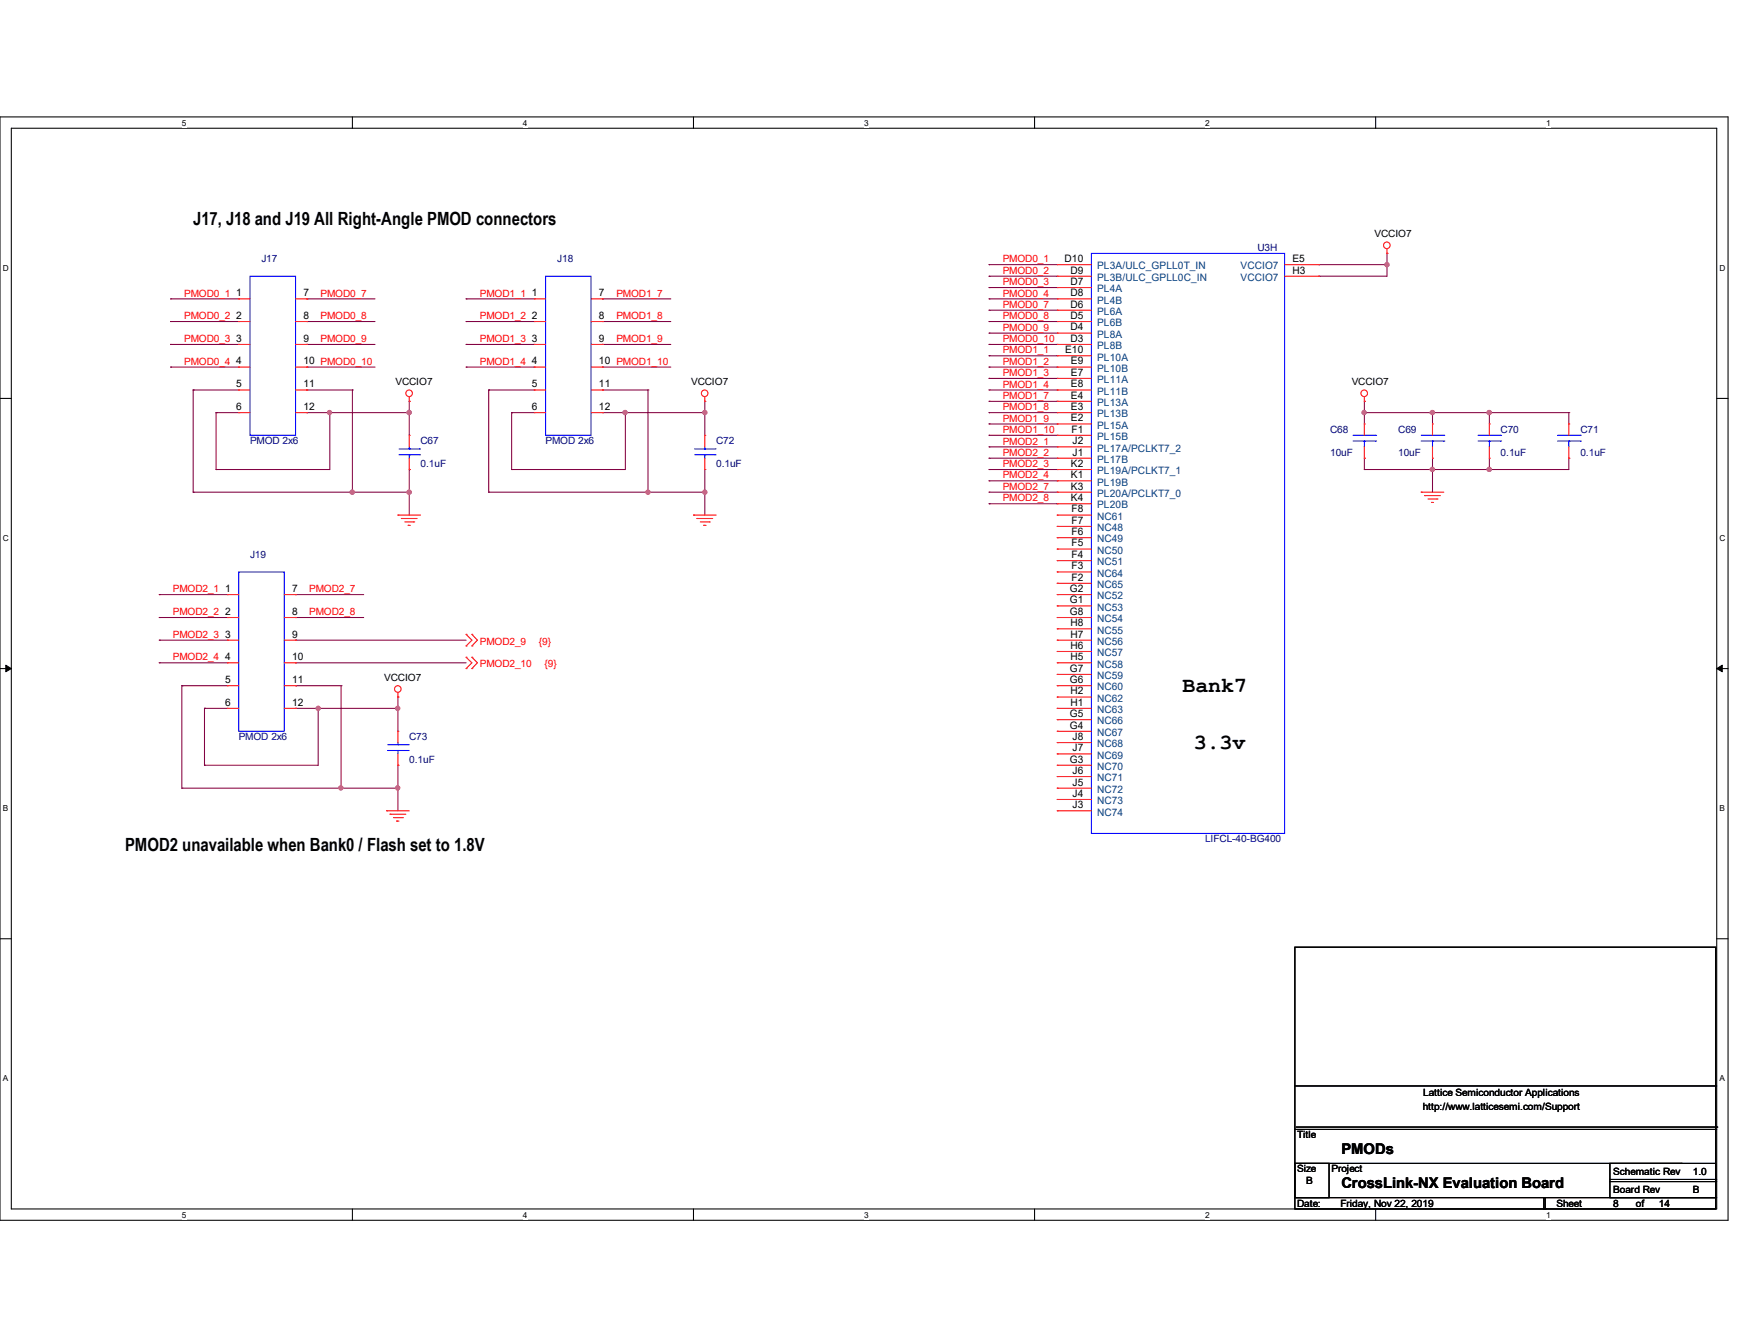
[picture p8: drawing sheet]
<svg xmlns="http://www.w3.org/2000/svg" width="279mm" height="216mm" viewBox="0 0 279 216" stroke-linecap="round" stroke-linejoin="round" font-family="sans-serif">
<path d="M0 18.8h278v177.4h-278zM1.8 20.6h274.3v173.8h-274.3z" fill="none" stroke="#000" stroke-width=".17"/>
<g fill="#fff">
<path d="M29.3 19h.7v1.5h-.7z"/>
<path d="M29.3 194.6h.7v1.4h-.7z"/>
</g>
<path d="M56.7 18.8v1.8M56.7 194.4v1.8" fill="none" stroke="#000" stroke-width=".17"/>
<g fill="#fff">
<path d="M84.1 19h.7v1.5h-.7z"/>
<path d="M84.1 194.6h.7v1.4h-.7z"/>
</g>
<path d="M111.5 18.8v1.8M111.5 194.4v1.8" fill="none" stroke="#000" stroke-width=".17"/>
<g fill="#fff">
<path d="M139 19h.7v1.5h-.7z"/>
<path d="M139 194.6h.7v1.4h-.7z"/>
</g>
<path d="M166.4 18.8v1.8M166.4 194.4v1.8" fill="none" stroke="#000" stroke-width=".17"/>
<g fill="#fff">
<path d="M193.8 19h.8v1.5h-.8z"/>
<path d="M193.8 194.6h.8v1.4h-.8z"/>
</g>
<path d="M221.3 18.8v1.8M221.3 194.4v1.8" fill="none" stroke="#000" stroke-width=".17"/>
<g fill="#fff">
<path d="M248.7 19h.7v1.5h-.7z"/>
<path d="M248.7 194.6h.7v1.4h-.7z"/>
<path d="M.5 42.3h.9v1.5h-.9z"/>
<path d="M276.6 42.3h.9v1.5h-.9z"/>
<path d="M.5 85.8h.9v1.4h-.9z"/>
<path d="M276.6 85.8h.9v1.4h-.9z"/>
</g>
<path d="M0 64.1h1.8M276.1 64.1h1.9" fill="none" stroke="#000" stroke-width=".17"/>
<g fill="#fff">
<path d="M.5 129.2h.8v1.5h-.8z"/>
<path d="M276.6 129.2h.9v1.5h-.9z"/>
</g>
<path d="M0 107.5h1.8M276.1 107.5h1.9" fill="none" stroke="#000" stroke-width=".17"/>
<path d="M.9 106.9l.9 .6-.9 .5zM276.1 107.5l.9-.6v1.1z" fill="#000" stroke="#000" stroke-width=".16"/>
<g fill="#fff">
<path d="M.5 172.6h.8v1.5h-.8z"/>
<path d="M276.6 172.6h.9v1.5h-.9z"/>
</g>
<g fill="none" stroke="#000" stroke-width=".17">
<path d="M0 150.9h1.8M208.3 152.3h67.7v42.1h-67.7zM276.1 150.9h1.9M208.3 174.6h67.7M276 174.6h.1M208.3 187h5.5v5.5h-5.5zM208.3 192.5h67.7M208.3 181.6h67.7M208.3 187h62.2M208.5 181.2h67.6M248.3 194.4h.1M248.3 192.5v1.9"/>
<path d="M248.5 194.4h.1M248.5 192.5v1.9M259 187h17v5.5h-17zM259 189.9h17M259 189.6h17M270.5 187h.1M276 192.5h.1M276 181.6h.1M276 189.9h.1M276 189.6h.1M276.1 181.2h.1"/>
</g>
<g fill="none" stroke="#800040" stroke-width=".17">
<path d="M27.4 48h.1M27.4 51.7h.1M27.4 55.4h.1M27.4 59h.1M27.4 48h11M27.4 51.7h11M27.4 55.4h11M27.4 59h11M49.4 48h.1M49.4 51.7h.1M49.4 55.4h.1M49.4 59h.1"/>
<path d="M49.4 48h10.9M49.4 51.7h10.9M49.4 55.4h10.9M49.4 59h10.9M75 48h.1M75 51.7h.1M75 55.4h.1M75 59h.1M75 48h10.9M75 51.7h10.9M75 55.4h10.9M75 59h10.9"/>
<path d="M96.9 48h.1M96.9 51.7h.1M96.9 55.4h.1M96.9 59h.1M96.9 48h11M96.9 51.7h11M96.9 55.4h11M96.9 59h11M159.1 42.5h.1M159.1 44.4h.1M159.1 46.2h.1M159.1 48h.1"/>
<path d="M159.1 49.9h.1M159.1 51.7h.1M159.1 53.6h.1M159.1 55.4h.1M159.1 57.2h.1M159.1 59h.1M159.1 44.4h11M159.1 42.5h11M159.1 48h11M159.1 51.7h11M159.1 55.4h11M159.1 59h11"/>
<path d="M159.1 46.2h11M159.1 49.9h11M159.1 53.6h11M159.1 57.2h11M212.1 44.4h.1M212.1 42.5h.1M212.1 42.5h11M223.1 42.5h.1M223.1 40.7h.1M223.1 40.7v3.7h-11M31.1 62.7h.1M31.1 79.1h.1"/>
<path d="M31.1 62.7h7.3M31.1 79.1h34.7M31.1 62.7v16.4M34.8 66.3h.1M34.8 75.5h.1M34.8 66.3h3.6M34.8 66.3v9.2M49.4 62.7h.1M49.4 66.3h.1M49.4 66.3h16.4M49.4 62.7h7.3M53 66.3h.1"/>
<path d="M53 66.3v9.2h-18.2M56.7 79.1h.1M56.7 62.7h.1M56.7 62.7v16.4M65.8 64.5h.1M65.8 66.3h.1M65.8 75.5h.1M65.8 79.1h.1M65.8 64.5v5.5M65.8 75.5v7.3M78.6 62.7h.1M78.6 79.1h.1"/>
<path d="M78.6 62.7h7.3M78.6 62.7v16.4M78.6 79.1h34.8M82.3 66.3h.1M82.3 75.5h.1M82.3 66.3h3.6M82.3 66.3v9.2M96.9 62.7h.1M96.9 66.3h.1M96.9 66.3h16.5M96.9 62.7h7.3M100.6 66.3h.1"/>
<path d="M100.6 66.3v9.2h-18.3M104.2 79.1h.1M104.2 62.7h.1M104.2 62.7v16.4M113.4 64.5h.1M113.4 66.3h.1M113.4 75.5h.1M113.4 79.1h.1M113.4 64.5v5.5M113.4 75.5v7.3M159.1 60.8h.1M159.1 62.7h.1"/>
<path d="M159.1 64.5h.1M159.1 66.3h.1M159.1 68.2h.1M159.1 70h.1M159.1 71.8h.1M159.1 73.7h.1M159.1 75.5h.1M159.1 77.3h.1M159.1 79.1h.1M159.1 75.5h11M159.1 66.3h11M159.1 62.7h11"/>
<path d="M159.1 79.1h11M159.1 60.8h11M159.1 64.5h11M159.1 68.2h11M159.1 70h11M159.1 71.8h11M159.1 73.7h11M159.1 77.3h11M219.5 75.5h.1M219.5 66.3h.1M219.5 73.7h.1M219.5 64.5h.1"/>
<path d="M219.5 64.5v3.7M219.5 73.7v1.8M219.5 66.3h32.8M230.4 75.5h.1M230.4 66.3h.1M230.4 66.3v1.9M230.4 73.7v5.4M239.6 75.5h.1M239.6 66.3h.1M239.6 66.3v1.9M239.6 73.7v1.8M252.3 73.7h.1"/>
<path d="M252.3 66.3h.1M252.3 73.7v1.8h-32.8M252.3 66.3v1.9M25.6 95.6h.1M25.6 99.3h.1M25.6 95.6h11M25.6 99.3h11M47.5 95.6h.1M47.5 99.3h.1M47.5 95.6h11M47.5 99.3h11M159.1 81h.1"/>
<path d="M159.1 81h11M25.6 102.9h.1M25.6 106.6h.1M25.6 102.9h11M25.6 106.6h11M29.3 110.2h.1M29.3 110.2h7.3M29.3 110.2v16.5M32.9 113.9h.1M32.9 113.9h3.7M32.9 113.9v9.1M47.5 110.2h.1"/>
<path d="M47.5 113.9h.1M47.5 102.9h.1M47.5 106.6h.1M47.5 113.9h16.5M47.5 110.2h7.4M47.5 102.9h27.5M47.5 106.6h27.5M51.2 113.9h.1M51.2 113.9v9.1h-18.3M54.9 110.2h.1M54.9 110.2v16.5M64 112.1h.1"/>
<path d="M64 113.9h.1M64 112.1v5.5M29.3 126.7h.1M29.3 126.7h34.7M32.9 123h.1M54.9 126.7h.1M64 123h.1M64 126.7h.1M64 123v7.3"/>
</g>
<g fill="#f0f" stroke="#f0f" stroke-width=".17">
<circle cx="230.4" cy="75.5" r=".35"/>
<circle cx="223.1" cy="42.5" r=".34"/>
<circle cx="219.4" cy="66.3" r=".34"/>
<circle cx="239.6" cy="75.5" r=".35"/>
<circle cx="239.6" cy="66.3" r=".35"/>
<circle cx="100.5" cy="66.3" r=".34"/>
<circle cx="113.4" cy="66.3" r=".34"/>
<circle cx="113.4" cy="79.1" r=".34"/>
<circle cx="104.2" cy="79.1" r=".34"/>
<circle cx="65.8" cy="66.3" r=".35"/>
<circle cx="65.8" cy="79.1" r=".35"/>
<circle cx="56.7" cy="79.1" r=".35"/>
<circle cx="53" cy="66.3" r=".34"/>
<circle cx="64" cy="113.9" r=".34"/>
<circle cx="51.2" cy="113.9" r=".34"/>
<circle cx="64" cy="126.7" r=".34"/>
<circle cx="54.8" cy="126.7" r=".34"/>
<circle cx="230.4" cy="66.3" r=".35"/>
</g>
<g fill="none" stroke="#f00" stroke-width=".17">
<path d="M38.4 51.7h.1M38.4 59h.1M38.4 55.4h.1M38.4 48h.1M38.4 51.7h1.8M38.4 59h1.8M38.4 48h1.8M38.4 55.4h1.8M47.5 51.7h1.9M47.5 59h1.9M47.5 48h1.9M47.5 55.4h1.9"/>
<path d="M49.4 51.7h.1M49.4 48h.1M49.4 59h.1M49.4 55.4h.1M85.9 51.7h.1M85.9 59h.1M85.9 55.4h.1M85.9 48h.1M85.9 51.7h1.9M85.9 59h1.9M85.9 48h1.9M85.9 55.4h1.9"/>
<path d="M95.1 51.7h1.8M95.1 59h1.8M95.1 48h1.8M95.1 55.4h1.8M96.9 51.7h.1M96.9 48h.1M96.9 59h.1M96.9 55.4h.1M170.1 42.5h.1M170.1 44.4h.1M170.1 46.2h.1M170.1 48h.1"/>
<path d="M170.1 49.9h.1M170.1 51.7h.1M170.1 53.6h.1M170.1 55.4h.1M170.1 57.2h.1M170.1 59h.1M170.1 51.7h5.5M170.1 59h5.5M170.1 48h5.5M170.1 55.4h5.5M170.1 42.5h5.5M170.1 44.4h5.5"/>
<path d="M170.1 46.2h5.5M170.1 49.9h5.5M170.1 53.6h5.5M170.1 57.2h5.5M206.6 42.5h5.5M206.6 44.4h5.5M212.1 42.5h.1M212.1 44.4h.1M223.1 40.7h.1M223.1 40v.7M38.4 66.3h.1M38.4 62.7h.1"/>
<path d="M38.4 66.3h1.8M38.4 62.7h1.8M47.5 66.3h1.9M47.5 62.7h1.9M49.4 66.3h.1M49.4 62.7h.1M65.8 64.5h.1M65.8 70h.1M65.8 75.5h.1M65.8 63.8v.7M65.8 70v1.8M65.8 73.7v1.8"/>
<path d="M85.9 66.3h.1M85.9 62.7h.1M85.9 66.3h1.9M85.9 62.7h1.9M95.1 66.3h1.8M95.1 62.7h1.8M96.9 66.3h.1M96.9 62.7h.1M113.4 64.5h.1M113.4 70h.1M113.4 75.5h.1M113.4 63.8v.7"/>
<path d="M113.4 70v1.8M113.4 73.7v1.8M170.1 60.8h.1M170.1 62.7h.1M170.1 64.5h.1M170.1 66.3h.1M170.1 68.2h.1M170.1 70h.1M170.1 71.8h.1M170.1 73.7h.1M170.1 75.5h.1M170.1 77.3h.1"/>
<path d="M170.1 79.1h.1M170.1 79.1h5.5M170.1 66.3h5.5M170.1 62.7h5.5M170.1 60.8h5.5M170.1 64.5h5.5M170.1 68.2h5.5M170.1 70h5.5M170.1 71.8h5.5M170.1 73.7h5.5M170.1 75.5h5.5M170.1 77.3h5.5"/>
<path d="M219.5 64.5h.1M219.5 68.2h.1M219.5 73.7h.1M219.5 63.8v.7M219.5 68.2v1.8M219.5 71.8v1.9M228.6 79.1h.1M228.6 79.1h3.6M229.2 79.7h.1M229.2 79.7h2.5M230.4 68.2h.1M230.4 73.7h.1"/>
<path d="M230.4 68.2v1.8M230.4 71.8v1.9M239.6 68.2h.1M239.6 73.7h.1M239.6 68.2v1.8M239.6 71.8v1.9M252.3 68.2h.1M252.3 73.7h.1M252.3 68.2v1.8M252.3 71.8v1.9M36.6 99.3h.1M36.6 95.6h.1"/>
<path d="M36.6 99.3h1.8M36.6 95.6h1.8M45.7 99.3h1.8M45.7 95.6h1.8M47.5 99.3h.1M47.5 95.6h.1M64 82.8h.1M64 82.8h3.6M64.6 83.4h.1M64.6 83.4h2.5M65.1 83.9h1.4M65.7 84.5h.1"/>
<path d="M65.7 84.5h.3M66.5 83.9h.1M111.5 82.8h.1M111.5 82.8h3.7M112.1 83.4h.1M112.1 83.4h2.5M112.6 83.9h1.5M113.2 84.5h.1M113.2 84.5h.4M114.1 83.9h.1M170.1 81h.1M170.1 84.6h.1"/>
<path d="M170.1 86.4h.1M170.1 88.3h.1M170.1 90.1h.1M170.1 95.6h.1M170.1 97.4h.1M170.1 99.3h.1M170.1 82.8h.1M170.1 91.9h.1M170.1 93.8h.1M170.1 82.8h5.5M170.1 99.3h5.5M170.1 95.6h5.5"/>
<path d="M170.1 81h5.5M170.1 84.6h5.5M170.1 86.4h5.5M170.1 88.3h5.5M170.1 90.1h5.5M170.1 97.4h5.5M170.1 91.9h5.5M170.1 93.8h5.5M229.7 80.2h1.4M230.3 80.8h.1M230.3 80.8h.3M231.1 80.2h.1"/>
<path d="M36.6 106.6h.1M36.6 113.9h.1M36.6 110.2h.1M36.6 102.9h.1M36.6 106.6h1.8M36.6 113.9h1.8M36.6 110.2h1.8M36.6 102.9h1.8M45.7 106.6h1.8M45.7 113.9h1.8M45.7 110.2h1.8M45.7 102.9h1.8"/>
<path d="M47.5 106.6h.1M47.5 102.9h.1M47.5 113.9h.1M47.5 110.2h.1M64 112.1h.1M64 117.6h.1M64 111.3v.8M64 117.6v1.8M75 102h.1M75 103.8h.1M75 105.7h.1M75 107.5h.1"/>
<path d="M75 102l.9 .9-.9 .9M75 105.7l.9 .9-.9 .9M75.9 102h.1M75.9 103.8h.1M75.9 105.7h.1M75.9 107.5h.1M75.9 102l.9 .9-.9 .9M75.9 105.7l.9 .9-.9 .9M170.1 101.1h.1M170.1 102.9h.1M170.1 104.7h.1M170.1 106.6h.1"/>
<path d="M170.1 108.4h.1M170.1 110.2h.1M170.1 112.1h.1M170.1 113.9h.1M170.1 115.7h.1M170.1 117.6h.1M170.1 119.4h.1M170.1 106.6h5.5M170.1 113.9h5.5M170.1 110.2h5.5M170.1 102.9h5.5M170.1 101.1h5.5"/>
<path d="M170.1 104.7h5.5M170.1 108.4h5.5M170.1 112.1h5.5M170.1 115.7h5.5M170.1 117.6h5.5M170.1 119.4h5.5M62.2 130.3h.1M62.2 130.3h3.6M62.7 130.9h.1M62.7 130.9h2.6M63.3 131.4h1.4M63.8 132h.1"/>
<path d="M63.8 132h.4M64 123h.1M64 121.2v1.8M64.7 131.4h.1M170.1 121.2h.1M170.1 123h.1M170.1 124.8h.1M170.1 126.7h.1M170.1 128.5h.1M170.1 130.3h.1M170.1 130.3h5.5M170.1 121.2h5.5"/>
<path d="M170.1 123h5.5M170.1 124.8h5.5M170.1 126.7h5.5M170.1 128.5h5.5"/>
<circle cx="223.1" cy="39.4" r=".53"/>
<circle cx="65.8" cy="63.2" r=".53"/>
<circle cx="113.3" cy="63.2" r=".53"/>
<circle cx="219.4" cy="63.2" r=".53"/>
<circle cx="64" cy="110.8" r=".53"/>
</g>
<g fill="none" stroke="#00f" stroke-width=".17">
<path d="M40.2 44.4h7.3v25.6h-7.3zM87.8 44.4h7.3v25.6h-7.3zM175.6 40.7h31v93.3h-31zM64.2 73.1h3.3M64.2 72.2h3.3M65.8 72.2h.1M65.8 73.1h.1M65.8 71.8v.4M65.8 73.1v.6M67.5 73.1h.1M67.5 72.2h.1M111.7 73.1h3.3"/>
<path d="M111.7 72.2h3.3M113.4 72.2h.1M113.4 73.1h.1M113.4 71.8v.4M113.4 73.1v.6M115 73.1h.1M115 72.2h.1M217.6 70h3.7M217.6 70.9h3.7M219.5 70.9h.1M219.5 70.9v.9M221.3 70h.1"/>
<path d="M221.3 70.9h.1M228.6 70h3.6M228.6 70.9h3.6M230.4 70.9h.1M230.4 70.9v.9M232.2 70h.1M232.2 70.9h.1M237.7 70h3.7M237.7 70.9h3.7M239.6 70.9h.1M239.6 70.9v.9M241.4 70h.1"/>
<path d="M241.4 70.9h.1M250.5 70h3.7M250.5 70.9h3.7M252.3 70.9h.1M252.3 70.9v.9M254.2 70h.1M254.2 70.9h.1M38.4 91.9h7.3v25.7h-7.3zM62.4 119.7h3.3M64 119.7h.1M64 119.4v.3M65.7 119.7h.1"/>
<path d="M62.4 120.6h3.3M64 120.6h.1M64 120.6v.6M65.7 120.6h.1"/>
</g>
<g font-size="3.5">
<text x="190.2" y="111.3">Bank7</text>
<text x="192" y="120.4">3.3v</text>
</g>
<g font-size="2.9">
<text x="31.1" y="36.2">J17, J18 and J19 All Right-Angle PMOD connectors</text>
<text x="20.1" y="136.7">PMOD2 unavailable when Bank0 / Flash set to 1.8V</text>
</g>
<g font-size="2.4">
<text x="215.8" y="185.6">PMODs</text>
<text x="215.8" y="191.1">CrossLink-NX Evaluation Board</text>
</g>
<g font-size="1.7">
<text x="38" y="47.6">1</text>
<text x="48.8" y="47.6">7</text>
<text x="85.6" y="47.6">1</text>
<text x="96.3" y="47.6">7</text>
<text x="171.2" y="42.1">D10</text>
<text x="172.2" y="44">D9</text>
<text x="172.2" y="45.8">D7</text>
<text x="172.2" y="47.6">D8</text>
<text x="207.9" y="42.1">E5</text>
<text x="207.9" y="44">H3</text>
<text x="38" y="51.3">2</text>
<text x="48.8" y="51.3">8</text>
<text x="85.6" y="51.3">2</text>
<text x="96.3" y="51.3">8</text>
<text x="172.2" y="49.4">D6</text>
<text x="172.2" y="51.3">D5</text>
<text x="172.2" y="53.1">D4</text>
<text x="38" y="58.6">4</text>
<text x="38" y="54.9">3</text>
<text x="48.8" y="58.6">10 PMOD0_10</text>
<text x="48.8" y="54.9">9</text>
<text x="85.6" y="58.6">4</text>
<text x="85.6" y="54.9">3</text>
<text x="96.3" y="58.6">10 PMOD1_10</text>
<text x="96.3" y="54.9">9</text>
<text x="171.3" y="56.8">E10</text>
<text x="172.2" y="54.9">D3</text>
<text x="172.3" y="58.6">E9</text>
<text x="38" y="65.9">6</text>
<text x="38" y="62.3">5</text>
<text x="48.8" y="65.9">12</text>
<text x="48.8" y="62.3">11</text>
<text x="85.6" y="65.9">6</text>
<text x="85.6" y="62.3">5</text>
<text x="96.3" y="65.9">12</text>
<text x="96.3" y="62.3">11</text>
<text x="172.3" y="60.4">E7</text>
<text x="172.3" y="62.3">E8</text>
<text x="172.3" y="64.1">E4</text>
<text x="172.3" y="65.9">E3</text>
<text x="172.3" y="67.7">E2</text>
<text x="172.3" y="69.6">F1</text>
<text x="172.5" y="71.4">J2</text>
<text x="172.3" y="75.1">K2</text>
<text x="172.3" y="76.9">K1</text>
<text x="172.5" y="73.2">J1</text>
<text x="172.3" y="78.7">K3</text>
<text x="172.3" y="80.6">K4</text>
<text x="172.3" y="82.4">F8</text>
<text x="172.3" y="84.2">F7</text>
<text x="172.3" y="86">F6</text>
<text x="172.3" y="87.8">F5</text>
<text x="172.3" y="89.7">F4</text>
<text x="36.2" y="95.2">1</text>
<text x="47" y="95.2">7</text>
<text x="172.1" y="95.2">G2</text>
<text x="172.3" y="91.5">F3</text>
<text x="172.3" y="93.3">F2</text>
<text x="36.2" y="98.8">2</text>
<text x="47" y="98.8">8</text>
<text x="172.1" y="97">G1</text>
<text x="172.1" y="98.8">G8</text>
<text x="172.2" y="100.7">H8</text>
<text x="36.2" y="106.1">4</text>
<text x="36.2" y="102.5">3</text>
<text x="47" y="106.1">10</text>
<text x="47" y="102.5">9</text>
<text x="172.1" y="108">G7</text>
<text x="172.2" y="102.5">H7</text>
<text x="172.2" y="104.3">H6</text>
<text x="172.2" y="106.1">H5</text>
<text x="36.2" y="113.5">6</text>
<text x="36.2" y="109.8">5</text>
<text x="47" y="113.5">12</text>
<text x="47" y="109.8">11</text>
<text x="172.1" y="109.8">G6</text>
<text x="172.2" y="111.6">H2</text>
<text x="172.2" y="113.5">H1</text>
<text x="172.1" y="115.3">G5</text>
<text x="172.1" y="117.1">G4</text>
<text x="172.5" y="119">J8</text>
<text x="172.1" y="122.6">G3</text>
<text x="172.5" y="120.8">J7</text>
<text x="172.5" y="124.4">J6</text>
<text x="172.5" y="126.3">J5</text>
<text x="172.5" y="128.1">J4</text>
<text x="172.5" y="129.9">J3</text>
</g>
<g font-size="1.7" fill="#004080">
<text x="176.5" y="43.3">PL3A/ULC_GPLL0T_IN</text>
<text x="176.5" y="45.2">PL3B/ULC_GPLL0C_IN</text>
<text x="176.5" y="47">PL4A</text>
<text x="199.6" y="43.3">VCCIO7</text>
<text x="199.6" y="45.2">VCCIO7</text>
<text x="176.5" y="48.8">PL4B</text>
<text x="176.5" y="50.6">PL6A</text>
<text x="176.5" y="52.5">PL6B</text>
<text x="176.5" y="54.3">PL8A</text>
<text x="176.5" y="56.1">PL8B</text>
<text x="176.5" y="58">PL10A</text>
<text x="176.5" y="59.8">PL10B</text>
<text x="176.5" y="61.6">PL11A</text>
<text x="176.5" y="63.5">PL11B</text>
<text x="176.5" y="65.3">PL13A</text>
<text x="176.5" y="67.1">PL13B</text>
<text x="176.5" y="68.9">PL15A</text>
<text x="176.5" y="70.7">PL15B</text>
<text x="176.5" y="72.6">PL17A/PCLKT7_2</text>
<text x="176.5" y="74.4">PL17B</text>
<text x="176.5" y="76.2">PL19A/PCLKT7_1</text>
<text x="176.5" y="78.1">PL19B</text>
<text x="176.5" y="79.9">PL20A/PCLKT7_0</text>
<text x="176.5" y="81.7">PL20B</text>
<text x="176.5" y="83.6">NC61</text>
<text x="176.5" y="85.4">NC48</text>
<text x="176.5" y="87.2">NC49</text>
<text x="176.5" y="89">NC50</text>
<text x="176.5" y="90.9">NC51</text>
<text x="176.5" y="92.7">NC64</text>
<text x="176.5" y="94.5">NC65</text>
<text x="176.5" y="96.4">NC52</text>
<text x="176.5" y="98.2">NC53</text>
<text x="176.5" y="100">NC54</text>
<text x="176.5" y="101.9">NC55</text>
<text x="176.5" y="103.7">NC56</text>
<text x="176.5" y="105.5">NC57</text>
<text x="176.5" y="107.3">NC58</text>
<text x="176.5" y="109.2">NC59</text>
<text x="176.5" y="111">NC60</text>
<text x="176.5" y="112.8">NC62</text>
<text x="176.5" y="114.6">NC63</text>
<text x="176.5" y="116.5">NC66</text>
<text x="176.5" y="118.3">NC67</text>
<text x="176.5" y="120.1">NC68</text>
<text x="176.5" y="122">NC69</text>
<text x="176.5" y="123.8">NC70</text>
<text x="176.5" y="125.6">NC71</text>
<text x="176.5" y="127.5">NC72</text>
<text x="176.5" y="129.3">NC73</text>
<text x="176.5" y="131.1">NC74</text>
</g>
<g font-size="1.6" fill="#000080">
<text x="202.3" y="40.3">U3H</text>
<text x="42" y="42.2">J17</text>
<text x="89.6" y="42.2">J18</text>
<text x="40.2" y="71.4">PMOD 2x6</text>
<text x="67.6" y="71.4">C67</text>
<text x="87.8" y="71.4">PMOD 2x6</text>
<text x="115.2" y="71.4">C72</text>
<text x="213.9" y="69.6">C68</text>
<text x="224.9" y="69.6">C69</text>
<text x="241.4" y="69.6">C70</text>
<text x="254.2" y="69.6">C71</text>
<text x="67.6" y="75.1">0.1uF</text>
<text x="115.2" y="75.1">0.1uF</text>
<text x="213.9" y="73.3">10uF</text>
<text x="224.9" y="73.3">10uF</text>
<text x="241.4" y="73.3">0.1uF</text>
<text x="254.2" y="73.3">0.1uF</text>
<text x="40.2" y="89.7">J19</text>
<text x="38.4" y="119">PMOD 2x6</text>
<text x="65.8" y="119">C73</text>
<text x="65.8" y="122.6">0.1uF</text>
<text x="193.8" y="135.4">LIFCL-40-BG400</text>
</g>
<g font-size="1.6">
<text x="221.1" y="38.1">VCCIO7</text>
<text x="63.6" y="61.9">VCCIO7</text>
<text x="111.2" y="61.9">VCCIO7</text>
<text x="217.4" y="61.9">VCCIO7</text>
<text x="61.8" y="109.5">VCCIO7</text>
<text x="228.9" y="178.4">http://www.latticesemi.com/Support</text>
<text x="228.9" y="176.2">Lattice Semiconductor Applications</text>
<text x="208.7" y="183">Title</text>
<text x="208.7" y="188.5">Size</text>
<text x="210.1" y="190.3">B</text>
<text x="214.2" y="188.5">Project</text>
<text x="259.5" y="188.9">Schematic Rev</text>
<text x="259.5" y="191.8">Board Rev</text>
<text x="272.3" y="188.9">1.0</text>
<text x="272.3" y="191.8">B</text>
<text x="208.7" y="194">Date:</text>
<text x="215.6" y="194">Friday, Nov 22, 2019</text>
<text x="250.4" y="194">Sheet</text>
<text x="259.5" y="194">8</text>
<text x="263.1" y="194">of</text>
<text x="266.8" y="194">14</text>
</g>
<g font-size="1.6" fill="#f00">
<text x="29.6" y="47.7">PMOD0_1</text>
<text x="51.6" y="47.7">PMOD0_7</text>
<text x="77.2" y="47.7">PMOD1_1</text>
<text x="99.1" y="47.7">PMOD1_7</text>
<text x="161.3" y="42.2">PMOD0_1</text>
<text x="161.3" y="44">PMOD0_2</text>
<text x="161.3" y="45.8">PMOD0_3</text>
<text x="161.3" y="47.7">PMOD0_4</text>
<text x="29.6" y="51.3">PMOD0_2</text>
<text x="51.6" y="51.3">PMOD0_8</text>
<text x="77.2" y="51.3">PMOD1_2</text>
<text x="99.1" y="51.3">PMOD1_8</text>
<text x="161.3" y="49.5">PMOD0_7</text>
<text x="161.3" y="51.3">PMOD0_8</text>
<text x="161.3" y="53.2">PMOD0_9</text>
<text x="29.6" y="55">PMOD0_3</text>
<text x="29.6" y="58.6">PMOD0_4</text>
<text x="51.6" y="55">PMOD0_9</text>
<text x="77.2" y="55">PMOD1_3</text>
<text x="77.2" y="58.6">PMOD1_4</text>
<text x="99.1" y="55">PMOD1_9</text>
<text x="161.3" y="55">PMOD0_10</text>
<text x="161.3" y="56.8">PMOD1_1</text>
<text x="161.3" y="58.6">PMOD1_2</text>
<text x="161.3" y="60.5">PMOD1_3</text>
<text x="161.3" y="62.3">PMOD1_4</text>
<text x="161.3" y="64.1">PMOD1_7</text>
<text x="161.3" y="66">PMOD1_8</text>
<text x="161.3" y="67.8">PMOD1_9</text>
<text x="161.3" y="69.6">PMOD1_10</text>
<text x="161.3" y="71.5">PMOD2_1</text>
<text x="161.3" y="73.3">PMOD2_2</text>
<text x="161.3" y="75.1">PMOD2_3</text>
<text x="161.3" y="76.9">PMOD2_4</text>
<text x="161.3" y="78.7">PMOD2_7</text>
<text x="161.3" y="80.6">PMOD2_8</text>
<text x="27.8" y="95.2">PMOD2_1</text>
<text x="49.7" y="95.2">PMOD2_7</text>
<text x="27.8" y="98.9">PMOD2_2</text>
<text x="49.7" y="98.9">PMOD2_8</text>
<text x="27.8" y="102.5">PMOD2_3</text>
<text x="27.8" y="106.2">PMOD2_4</text>
<text x="77.2" y="103.6">PMOD2_9</text>
<text x="77.2" y="107.3">PMOD2_10</text>
<text x="86.7" y="103.6">{9}</text>
<text x="87.6" y="107.3">{9}</text>
</g>
<g font-size="1.3">
<text x="29.3" y="20.2">5</text>
<text x="84.1" y="20.2">4</text>
<text x="139" y="20.2">3</text>
<text x="193.8" y="20.2">2</text>
<text x="248.7" y="20.2">1</text>
<text x=".5" y="43.5">D</text>
<text x="276.6" y="43.5">D</text>
<text x=".5" y="87">C</text>
<text x="276.6" y="87">C</text>
<text x=".5" y="130.4">B</text>
<text x="276.6" y="130.4">B</text>
<text x=".5" y="173.8">A</text>
<text x="276.6" y="173.8">A</text>
<text x="29.3" y="195.7">5</text>
<text x="84.1" y="195.7">4</text>
<text x="139" y="195.7">3</text>
<text x="193.8" y="195.7">2</text>
<text x="248.7" y="195.7">1</text>
</g>
</svg>
